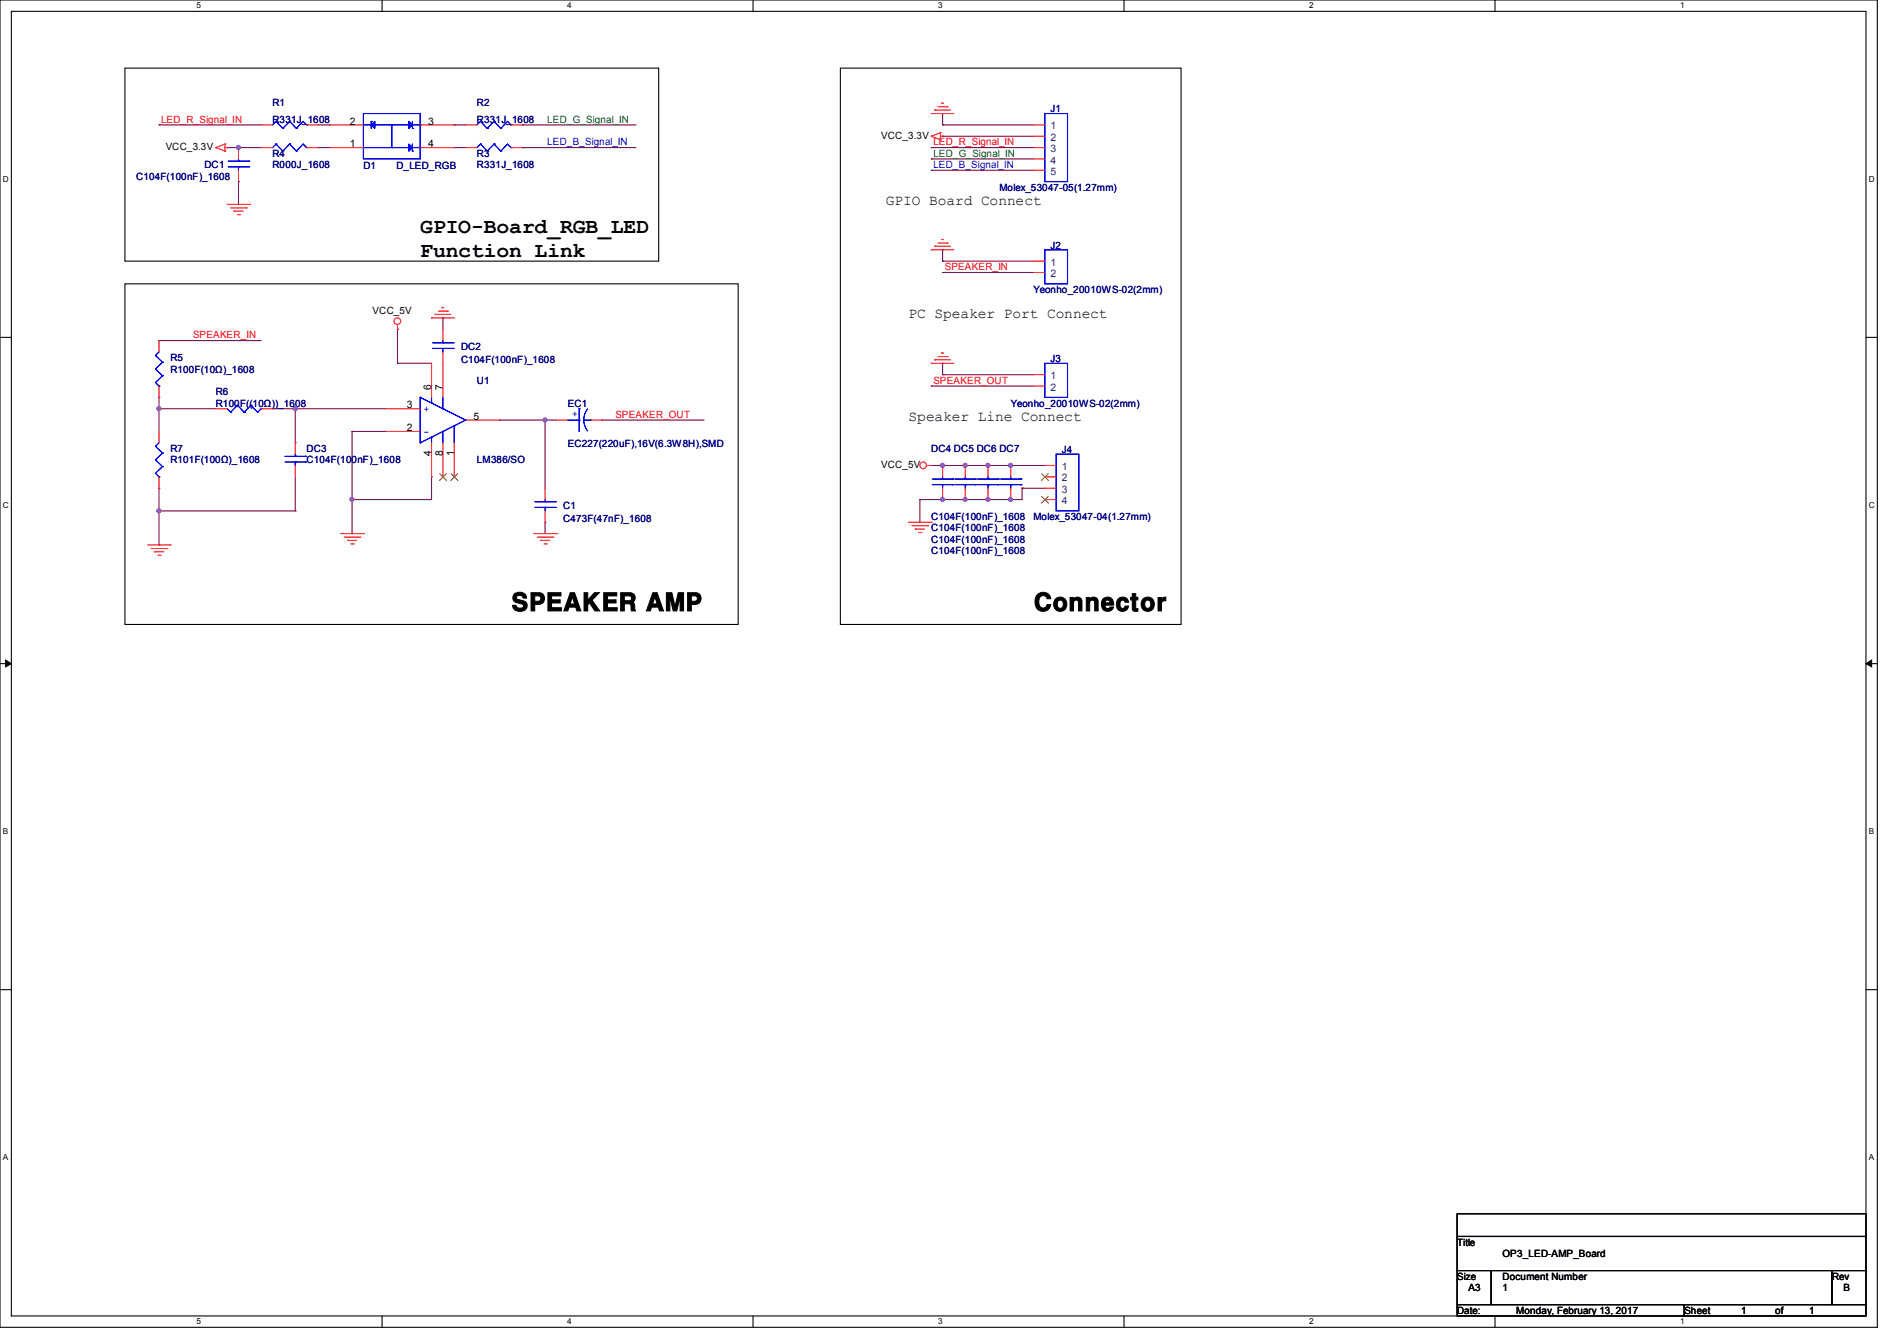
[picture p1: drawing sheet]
<svg xmlns="http://www.w3.org/2000/svg" width="297mm" height="210mm" viewBox="0 0 297 210" stroke-linecap="round" stroke-linejoin="round" font-family="sans-serif">
<path d="M0 0h293.9v207.9h-293.9zM1.8 1.8h290.3v204.3h-290.3z" fill="none" stroke="#000" stroke-width=".17"/>
<g fill="#fff">
<path d="M30.8 .2h.7v1.4h-.7z"/>
<path d="M30.8 206.2h.7v1.4h-.7z"/>
</g>
<path d="M59.8 0v1.8M59.8 206.1v1.8" fill="none" stroke="#000" stroke-width=".17"/>
<g fill="#fff">
<path d="M88.8 .2h.7v1.4h-.7z"/>
<path d="M88.8 206.2h.7v1.4h-.7z"/>
</g>
<path d="M117.9 0v1.8M117.9 206.1v1.8" fill="none" stroke="#000" stroke-width=".17"/>
<g fill="#fff">
<path d="M146.9 .2h.7v1.4h-.7z"/>
<path d="M146.9 206.2h.7v1.4h-.7z"/>
</g>
<path d="M176 0v1.8M176 206.1v1.8" fill="none" stroke="#000" stroke-width=".17"/>
<g fill="#fff">
<path d="M205 .2h.7v1.4h-.7z"/>
<path d="M205 206.2h.7v1.4h-.7z"/>
</g>
<path d="M234.1 0v1.8M234.1 206.1v1.8" fill="none" stroke="#000" stroke-width=".17"/>
<g fill="#fff">
<path d="M263.1 .2h.6v1.4h-.6z"/>
<path d="M263.1 206.2h.6v1.4h-.6z"/>
<path d="M.5 27.3h.9v1.4h-.9z"/>
<path d="M292.6 27.3h.9v1.4h-.9z"/>
<path d="M.5 78.4h.9v1.4h-.9z"/>
<path d="M292.6 78.4h.9v1.4h-.9z"/>
</g>
<path d="M0 52.8h1.8M292.1 52.8h1.8" fill="none" stroke="#000" stroke-width=".17"/>
<g fill="#fff">
<path d="M.5 129.5h.8v1.4h-.8z"/>
<path d="M292.6 129.5h.8v1.4h-.8z"/>
</g>
<path d="M0 103.9h1.8M292.1 103.9h1.8" fill="none" stroke="#000" stroke-width=".17"/>
<path d="M.9 103.4l.9 .5-.9 .5zM292.1 103.9l.9-.5v1z" fill="#000" stroke="#000" stroke-width=".16"/>
<g fill="#fff">
<path d="M.5 180.5h.8v1.4h-.8z"/>
<path d="M292.6 180.5h.8v1.4h-.8z"/>
</g>
<path d="M19.6 10.7h83.5v30.2h-83.5zM131.6 10.7h53.3v87.1h-53.3zM19.6 44.4h96v53.4h-96zM0 155h1.8M292.1 155h1.8M228.1 190.1h64v3.5h-64zM228.1 193.6h64v5.4h-64zM228.1 199h5.4v5.3h-5.4zM233.5 199h53.3v5.3h-53.3zM286.8 199h5.3v5.3h-5.3zM228.1 204.3h35.6v1.8h-35.6zM263.7 204.3h28.4v1.8h-28.4z" fill="none" stroke="#000" stroke-width=".17"/>
<g fill="none" stroke="#800040" stroke-width=".17">
<path d="M24.9 19.6h.1M24.9 19.6h16M49.8 19.6h1.8M51.6 19.6h.1M71.1 19.6h.1M71.1 19.6h1.8M81.8 19.6h.1M81.8 19.6h17.8M147.6 17.8h.1M147.6 19.6h.1M147.6 19.6h14.2M147.6 17.8v1.8"/>
<path d="M35.6 23.1h.1M35.6 23.1h5.3M37.3 23.1h.1M37.3 28.4h.1M37.3 28.4v3.6M49.8 23.1h.1M49.8 23.1h1.8M71.1 23.1h.1M71.1 23.1h1.8M81.8 23.1h.1M81.8 23.1h17.8M145.8 23.1h.1"/>
<path d="M145.8 24.9h.1M145.8 26.7h.1M145.8 23.1h16M145.8 24.9h16M145.8 26.7h16M147.6 39.1h.1M147.6 21.3h.1M147.6 39.1v1.8M147.6 21.3h14.2M24.9 53.3h.1M24.9 53.3h16M62.2 51.6h.1"/>
<path d="M62.2 56.9h.1M62.2 51.6v5.3M62.2 56.9h5.4M69.3 49.8h.1M69.3 49.8v1.8M147.6 40.9h.1M147.6 58.7h.1M147.6 56.9h.1M147.6 42.7h.1M147.6 40.9h14.2M147.6 56.9v1.8M147.6 58.7h14.2"/>
<path d="M147.6 42.7h14.2M24.9 64h.1M24.9 62.2h.1M24.9 76.5h.1M24.9 62.2v5.4M24.9 76.5v8.8M24.9 64h8.9M42.7 64h.1M42.7 64h17.8M46.2 64h.1M46.2 69.3h.1M46.2 64v5.3"/>
<path d="M46.2 74.7v5.3M55.1 67.6h.1M55.1 78.2h.1M55.1 67.6h5.4M55.1 67.6v16M67.6 74.7h.1M67.6 74.7v3.5h-12.5M78.2 65.8h.1M78.2 65.8h8.9M85.3 65.8h.1M85.3 65.8v10.7M94.2 65.8h.1"/>
<path d="M94.2 65.8h16M144 78.2h.1M144 78.2v3.6M145.8 60.5h.1M145.8 60.5h16M145.8 72.9h17.8M147.6 72.9h.1M147.6 78.2h.1M151.1 78.2h.1M151.1 72.9h.1M154.7 72.9h.1M154.7 78.2h.1"/>
<path d="M158.2 78.2h.1M158.2 72.9h.1M160 76.5h.1M160 76.5v1.7h-16M160 76.5h3.6M163.6 72.9h.1M24.9 85.3h.1M24.9 80h.1M24.9 80h21.3M46.2 80h.1M55.1 83.6h.1M85.3 81.8h.1"/>
<path d="M85.3 81.8v1.8"/>
</g>
<g fill="#f0f" stroke="#f0f" stroke-width=".17">
<circle cx="24.9" cy="64" r=".32"/>
<circle cx="24.9" cy="80" r=".32"/>
<circle cx="55.1" cy="78.2" r=".32"/>
<circle cx="46.2" cy="64" r=".32"/>
<circle cx="85.3" cy="65.8" r=".32"/>
<circle cx="37.3" cy="23.1" r=".32"/>
<circle cx="158.2" cy="78.2" r=".32"/>
<circle cx="147.6" cy="72.9" r=".32"/>
<circle cx="158.2" cy="72.9" r=".32"/>
<circle cx="154.7" cy="72.9" r=".32"/>
<circle cx="147.6" cy="78.2" r=".32"/>
<circle cx="154.7" cy="78.2" r=".32"/>
<circle cx="151.1" cy="78.2" r=".32"/>
<circle cx="151.1" cy="72.9" r=".32"/>
</g>
<g fill="none" stroke="#f00" stroke-width=".17">
<path d="M40.9 19.6h1.8M48 19.6h1.8M51.6 19.6h5.3M65.8 19.6h5.3M72.9 19.6h1.8M80 19.6h1.8M145.8 17.8h.1M145.8 17.8h3.6M146.3 17.2h.1M146.3 17.2h2.5M146.9 16.7h1.4M147.4 16.2h.1"/>
<path d="M147.4 16.2h.3M148.3 16.7h.1M161.8 19.6h1.8M33.8 23.1h.1M33.8 23.1l1.4 .6M35.2 23.7h.1M35.2 22.6h.1M35.2 22.6v1.1M35.2 23.1h.4M35.2 22.6l-1.4 .5M35.6 23.1h.1M35.6 32h3.5"/>
<path d="M36.1 32.6h2.5M36.6 33.1h.1M36.6 33.1h1.5M37.2 33.6h.3M37.3 23.1v1.8M37.3 26.7v1.7M37.5 33.6h.1M38.6 32.6h.1M39.1 32h.1M40.9 23.1h1.8M48 23.1h1.8M51.6 23.1h5.3"/>
<path d="M65.8 23.1h5.3M72.9 23.1h1.8M80 23.1h1.8M145.8 39.1h.1M145.8 21.3h.1M145.8 39.1h3.6M145.8 21.3l1.4 .6M146.3 38.6h.1M146.3 38.6h2.5M146.9 38.1h1.4M147.2 21.9h.1M147.2 20.8h.1"/>
<path d="M147.2 20.8v1.1M147.2 21.3h.4M147.2 20.8l-1.4 .5M147.4 37.5h.1M147.4 37.5h.3M147.6 21.3h.1M148.3 38.1h.1M161.8 23.1h1.8M161.8 21.3h1.8M161.8 24.9h1.8M161.8 26.7h1.8M24.9 53.3v1.8"/>
<path d="M62.2 51.6h.1M62.2 50.8v.8M67.6 49.8h.1M67.6 49.8h3.5M67.6 56.9v5.3M68.1 49.2h.1M68.1 49.2h2.5M68.6 48.7h1.5M69.2 48.2h.1M69.2 48.2h.3M69.3 51.6v1.7M69.3 55.1v7.1"/>
<path d="M70.1 48.7h.1M145.8 56.9h.1M145.8 56.9h3.6M146.3 56.3h.1M146.3 56.3h2.5M146.9 55.8h1.4M147.4 55.3h.1M147.4 55.3h.3M148.3 55.8h.1M161.8 58.7h1.8M161.8 40.9h1.8M161.8 42.7h1.8"/>
<path d="M24.9 60.5v1.7M24.9 67.6v1.7M24.9 74.7v1.8M33.8 64h1.8M40.9 64h1.8M46.2 69.3v1.8M46.2 72.9v1.8M60.5 64h5.3M60.5 67.6h5.3M67.6 69.3v5.4M69.3 69.3v5.4M71.1 69.3v5.4"/>
<path d="M72.9 65.8h5.3M85.3 76.5v1.7M87.1 65.8h1.8M92.5 65.8h1.7M145.1 72.9h.7M145.8 72.9h.1M147.6 72.9v1.8M147.6 76.5v1.7M151.1 72.9v1.8M151.1 76.5v1.7M154.7 72.9v1.8M154.7 76.5v1.7"/>
<path d="M158.2 72.9v1.8M158.2 76.5v1.7M161.8 60.5h1.8M163.6 72.9h1.8M163.6 74.7h1.8M163.6 76.5h1.8M163.6 78.2h1.8M23.1 85.3h3.6M23.7 85.9h2.4M24.2 86.4h.1M24.2 86.4h1.4M24.7 87h.4"/>
<path d="M25.1 87h.1M26.1 85.9h.1M26.7 85.3h.1M53.3 83.6h3.6M53.9 84.1h2.4M54.4 84.6h.1M54.4 84.6h1.4M54.9 85.2h.4M55.3 85.2h.1M56.3 84.1h.1M56.9 83.6h.1M83.6 83.6h3.5"/>
<path d="M84.1 84.1h2.5M84.6 84.6h.1M84.6 84.6h1.5M85.2 85.2h.3M85.3 80v1.8M85.5 85.2h.1M86.6 84.1h.1M87.1 83.6h.1M142.2 81.8h3.6M142.8 82.3h2.4M143.3 82.8h.1M143.3 82.8h1.4"/>
<path d="M143.8 83.4h.4M144.2 83.4h.1M145.2 82.3h.1M145.8 81.8h.1"/>
<circle cx="62.2" cy="50.3" r=".52"/>
<circle cx="144.5" cy="72.9" r=".52"/>
</g>
<g fill="none" stroke="#00f" stroke-width=".17">
<path d="M43.2 19h.1M43.2 19l-.5 .6M43.2 19l1.1 1.1M45.3 19h.1M45.3 19l-1 1.1M45.3 19l1.1 1.1M48 19.6h.1M48 19.6l-.5-.6-1.1 1.1M56.9 17.8h8.9v7.1h-8.9zM56.9 19.6h8.9M58.1 19h.1M58.1 19v1.1"/>
<path d="M61.3 19.6v3.5M64.6 19v1.1M65.8 19.6h.1M75.2 19h.1M75.2 19l-.5 .6M75.2 19l1.1 1.1M77.3 19h.1M77.3 19l-1 1.1M77.3 19l1.1 1.1M80 19.6h.1M80 19.6l-.5-.6-1.1 1.1M163.6 17.8h3.5v10.6h-3.5z"/>
<path d="M35.7 26.1h3.2M35.7 25.2h3.2M37.3 25.2h.1M37.3 26.1h.1M37.3 24.9v.3M37.3 26.1v.6M38.9 26.1h.1M38.9 25.2h.1M43.2 22.6h.1M43.2 22.6l-.5 .5M43.2 22.6l1.1 1.1M44.3 23.7h.1"/>
<path d="M44.3 20.1h.1M45.3 22.6h.1M45.3 22.6l-1 1.1M45.3 22.6l1.1 1.1M46.4 23.7h.1M46.4 20.1h.1M48 23.1h.1M48 23.1l-.5-.5-1.1 1.1M56.9 23.1h8.9M61.3 23.1h.1M64.6 23.7h.1M64.6 20.1h.1"/>
<path d="M64.6 22.6v1.1M65.8 23.1h.1M75.2 22.6h.1M75.2 22.6l-.5 .5M75.2 22.6l1.1 1.1M76.3 23.7h.1M76.3 20.1h.1M77.3 22.6h.1M77.3 22.6l-1 1.1M77.3 22.6l1.1 1.1M78.4 23.7h.1M78.4 20.1h.1"/>
<path d="M80 23.1h.1M80 23.1l-.5-.5-1.1 1.1M163.6 39.1h3.5v5.3h-3.5zM24.3 55.7h.1M24.3 57.8h.1M24.3 55.7l1.1 1M24.3 57.8l1.1 1M24.9 55.1l-.6 .6M25.4 56.7h.1M25.4 58.8h.1M25.4 56.7l-1.1 1.1M25.4 58.8l-1.1 1.1 .6 .6"/>
<path d="M67.7 54.6h3.3M67.7 53.7h3.3M69.3 53.7h.1M69.3 54.6h.1M69.3 53.3v.4M69.3 54.6v.5M71 54.6h.1M71 53.7h.1M163.6 56.9h3.5v5.3h-3.5zM24.3 69.9h.1M24.3 72h.1M24.3 69.9l1.1 1.1"/>
<path d="M24.3 72l1.1 1.1M24.9 74.7h.1M24.9 60.5h.1M24.9 69.3l-.6 .6M25.4 71h.1M25.4 73.1h.1M25.4 71l-1.1 1M25.4 73.1l-1.1 1 .6 .6M35.6 64l.5 .6M36.1 64.6h.1M37.2 63.5h.1M37.2 63.5l-1.1 1.1"/>
<path d="M37.2 63.5l1 1.1M38.2 64.6h.1M39.3 63.5h.1M39.3 63.5l1 1.1 .6-.6M39.3 63.5l-1.1 1.1M40.9 64h.1M44.6 72.3h3.2M44.6 71.5h3.2M46.2 71.5h.1M46.2 72.3h.1M46.2 71.1v.4M46.2 72.3v.6"/>
<path d="M47.8 72.3h.1M47.8 71.5h.1M65.8 69.3h.1M65.8 62.2h.1M65.8 62.2v7.1M65.8 62.2l7.1 3.6M67.6 68.5h.1M67.6 63.1h.1M67.6 62.2v.9M67.6 68.5v.8M69.3 67.6h.1M69.3 64h.1"/>
<path d="M69.3 62.2v1.8M69.3 67.6v1.7M71.1 66.7h.1M71.1 66.7v2.6M72.9 65.8h.1M72.9 65.8l-7.1 3.5M83.7 79.5h3.3M83.7 78.6h3.3M85.3 78.6h.1M85.3 79.5h.1M85.3 78.2v.4M85.3 79.5v.5"/>
<path d="M87 79.5h.1M87 78.6h.1M88.9 65.8h1.8M90.7 64h.1M90.7 65.8h.1M90.7 64v3.6M91.4 65.8h1.1M92 64.1a2.81 2.81 0 0 0 0 3.4M92.5 65.8h.1M146 75.9h3.2M146 75h3.2M147.6 75h.1"/>
<path d="M147.6 75.9h.1M147.6 74.7v.3M147.6 75.9v.6M149.2 75.9h.1M149.2 75h.1M149.5 75.9h3.2M149.5 75h3.2M151.1 75h.1M151.1 75.9h.1M151.1 74.7v.3M151.1 75.9v.6M152.7 75.9h.1"/>
<path d="M152.7 75h.1M153.1 75.9h3.2M153.1 75h3.2M154.7 75h.1M154.7 75.9h.1M154.7 74.7v.3M154.7 75.9v.6M156.3 75.9h.1M156.3 75h.1M156.6 75.9h3.3M156.6 75h3.3M158.2 75h.1"/>
<path d="M158.2 75.9h.1M158.2 74.7v.3M158.2 75.9v.6M159.9 75.9h.1M159.9 75h.1M165.4 71.1h3.5v8.9h-3.5z"/>
</g>
<path d="M68.8 74.1l1.2 1.2M69.9 74.1l-1.1 1.2M70.6 74.1l1.1 1.2M71.7 74.1l-1.2 1.2M163 74.1l1.2 1.2M163 77.7l1.2 1.1M164.1 74.1l-1.1 1.2M164.1 77.7l-1.1 1.1" fill="none" stroke="#804000" stroke-width=".16"/>
<g fill="#00f" stroke="#00f" stroke-width=".17">
<path d="M58.1 19.6l.6-.6v1.1z"/>
<path d="M64 19l.6 .6-.6 .5z"/>
<path d="M64 22.6l.6 .5-.6 .6z"/>
</g>
<g font-size="3.7">
<text x="80" y="95.7">SPEAKER AMP</text>
<text x="161.8" y="95.7">Connector</text>
</g>
<g font-size="3.3">
<text x="65.8" y="36.5">GPIO-Board_RGB_LED</text>
<text x="65.8" y="40.3">Function Link</text>
</g>
<g font-size="2.3">
<text x="138.7" y="32.1">GPIO Board Connect</text>
<text x="142.2" y="49.9">PC Speaker Port Connect</text>
<text x="142.2" y="65.9">Speaker Line Connect</text>
</g>
<g font-size="1.6" fill="#000080">
<text x="42.7" y="16.6">R1</text>
<text x="74.7" y="16.6">R2</text>
<text x="164.5" y="17.6">J1</text>
<text x="42.7" y="19.2">R331J_1608</text>
<text x="74.7" y="19.2">R331J_1608</text>
<text x="21.3" y="28.1">C104F(100nF)_1608</text>
<text x="32" y="26.3">DC1</text>
<text x="42.7" y="24.6">R4</text>
<text x="42.7" y="26.3">R000J_1608</text>
<text x="56.9" y="26.5">D1</text>
<text x="62.1" y="26.5">D_LED_RGB</text>
<text x="74.7" y="24.6">R3</text>
<text x="74.7" y="26.3">R331J_1608</text>
<text x="156.5" y="29.9">Molex_53047-05(1.27mm)</text>
<text x="164.5" y="38.9">J2</text>
<text x="161.8" y="45.9">Yeonho_20010WS-02(2mm)</text>
<text x="26.7" y="56.6">R5</text>
<text x="26.7" y="58.3">R100F(10Ω)_1608</text>
<text x="72.2" y="54.8">DC2</text>
<text x="72.2" y="56.9">C104F(100nF)_1608</text>
<text x="164.5" y="56.7">J3</text>
<text x="33.8" y="61.9">R6</text>
<text x="33.8" y="63.7">R100F((10Ω))_1608</text>
<text x="74.7" y="60.1">U1</text>
<text x="88.9" y="63.7">EC1</text>
<text x="158.3" y="63.7">Yeonho_20010WS-02(2mm)</text>
<text x="26.7" y="70.8">R7</text>
<text x="48" y="70.8">DC3</text>
<text x="88.9" y="70.1">EC227(220uF),16V(6.3W8H),SMD</text>
<text x="145.8" y="70.8">DC4 DC5 DC6 DC7</text>
<text x="166.3" y="71">J4</text>
<text x="26.7" y="72.6">R101F(100Ω)_1608</text>
<text x="48" y="72.6">C104F(100nF)_1608</text>
<text x="74.7" y="72.6">LM386/SO</text>
<text x="88.2" y="79.7">C1</text>
<text x="88.2" y="81.8">C473F(47nF)_1608</text>
<text x="145.8" y="83.2">C104F(100nF)_1608</text>
<text x="145.8" y="81.4">C104F(100nF)_1608</text>
<text x="161.8" y="81.4">Molex_53047-04(1.27mm)</text>
<text x="145.8" y="86.8">C104F(100nF)_1608</text>
<text x="145.8" y="85">C104F(100nF)_1608</text>
</g>
<g font-size="1.6" fill="#f00">
<text x="25.2" y="19.2">LED_R_Signal_IN</text>
<text x="146.1" y="22.8">LED_R_Signal_IN</text>
<text x="147.9" y="42.3">SPEAKER_IN</text>
<text x="30.2" y="53">SPEAKER_IN</text>
<text x="96.4" y="65.4">SPEAKER_OUT</text>
<text x="146.1" y="60.1">SPEAKER_OUT</text>
</g>
<g font-size="1.6">
<text x="26" y="23.5">VCC_3.3V</text>
<text x="54.8" y="23.1">1</text>
<text x="54.8" y="19.5">2</text>
<text x="67" y="19.5">3</text>
<text x="67" y="23.1">4</text>
<text x="138" y="21.7">VCC_3.3V</text>
<text x="58.3" y="49.1">VCC_5V</text>
<text x="63.7" y="64">3</text>
<text x="67.5" y="61" transform="rotate(-90 67.5 61)">6</text>
<text x="69.3" y="61" transform="rotate(-90 69.3 61)">7</text>
<text x="74.1" y="65.7">5</text>
<text x="63.7" y="67.5">2</text>
<text x="67.5" y="71.5" transform="rotate(-90 67.5 71.5)">4</text>
<text x="69.3" y="71.5" transform="rotate(-90 69.3 71.5)">8</text>
<text x="71.1" y="71.5" transform="rotate(-90 71.1 71.5)">1</text>
<text x="138" y="73.3">VCC_5V</text>
<text x="228.1" y="195.1">Title</text>
<text x="235.3" y="196.9">OP3_LED-AMP_Board</text>
<text x="228.1" y="200.4">Size</text>
<text x="229.9" y="202.2">A3</text>
<text x="235.3" y="200.4">Document Number</text>
<text x="235.3" y="202.2">1</text>
<text x="286.8" y="200.4">Rev</text>
<text x="288.6" y="202.2">B</text>
<text x="228.1" y="205.7">Date:</text>
<text x="237.4" y="205.7">Monday, February 13, 2017</text>
<text x="263.7" y="205.7">Sheet</text>
<text x="272.6" y="205.7">1</text>
<text x="277.9" y="205.7">of</text>
<text x="283.3" y="205.7">1</text>
</g>
<g font-size="1.6" fill="#008000">
<text x="85.7" y="19.2">LED_G_Signal_IN</text>
<text x="146.1" y="24.6">LED_G_Signal_IN</text>
</g>
<g font-size="1.6" fill="#00f">
<text x="85.7" y="22.8">LED_B_Signal_IN</text>
<text x="146.1" y="26.3">LED_B_Signal_IN</text>
<text x="66.3" y="64.5">+</text>
<text x="66.3" y="68.1">-</text>
</g>
<g font-size="1.6" fill="#004080">
<text x="164.5" y="20.3">1</text>
<text x="164.5" y="22.1">2</text>
<text x="164.5" y="23.8">3</text>
<text x="164.5" y="25.6">4</text>
<text x="164.5" y="27.4">5</text>
<text x="164.5" y="41.6">1</text>
<text x="164.5" y="43.4">2</text>
<text x="164.5" y="59.4">1</text>
<text x="164.5" y="61.2">2</text>
<text x="166.3" y="73.6">1</text>
<text x="166.3" y="75.4">2</text>
<text x="166.3" y="77.2">3</text>
<text x="166.3" y="79">4</text>
</g>
<text font-size="1.4" fill="#00f" x="90.4" y="65.2" transform="rotate(-90 90.4 65.2)">+</text>
<g font-size="1.3">
<text x="30.8" y="1.3">5</text>
<text x="88.8" y="1.3">4</text>
<text x="146.9" y="1.3">3</text>
<text x="205" y="1.3">2</text>
<text x="263.1" y="1.3">1</text>
<text x=".5" y="28.4">D</text>
<text x="292.6" y="28.4">D</text>
<text x=".5" y="79.5">C</text>
<text x="292.6" y="79.5">C</text>
<text x=".5" y="130.6">B</text>
<text x="292.6" y="130.6">B</text>
<text x=".5" y="181.7">A</text>
<text x="292.6" y="181.7">A</text>
<text x="30.8" y="207.4">5</text>
<text x="88.8" y="207.4">4</text>
<text x="146.9" y="207.4">3</text>
<text x="205" y="207.4">2</text>
<text x="263.1" y="207.4">1</text>
</g>
</svg>
